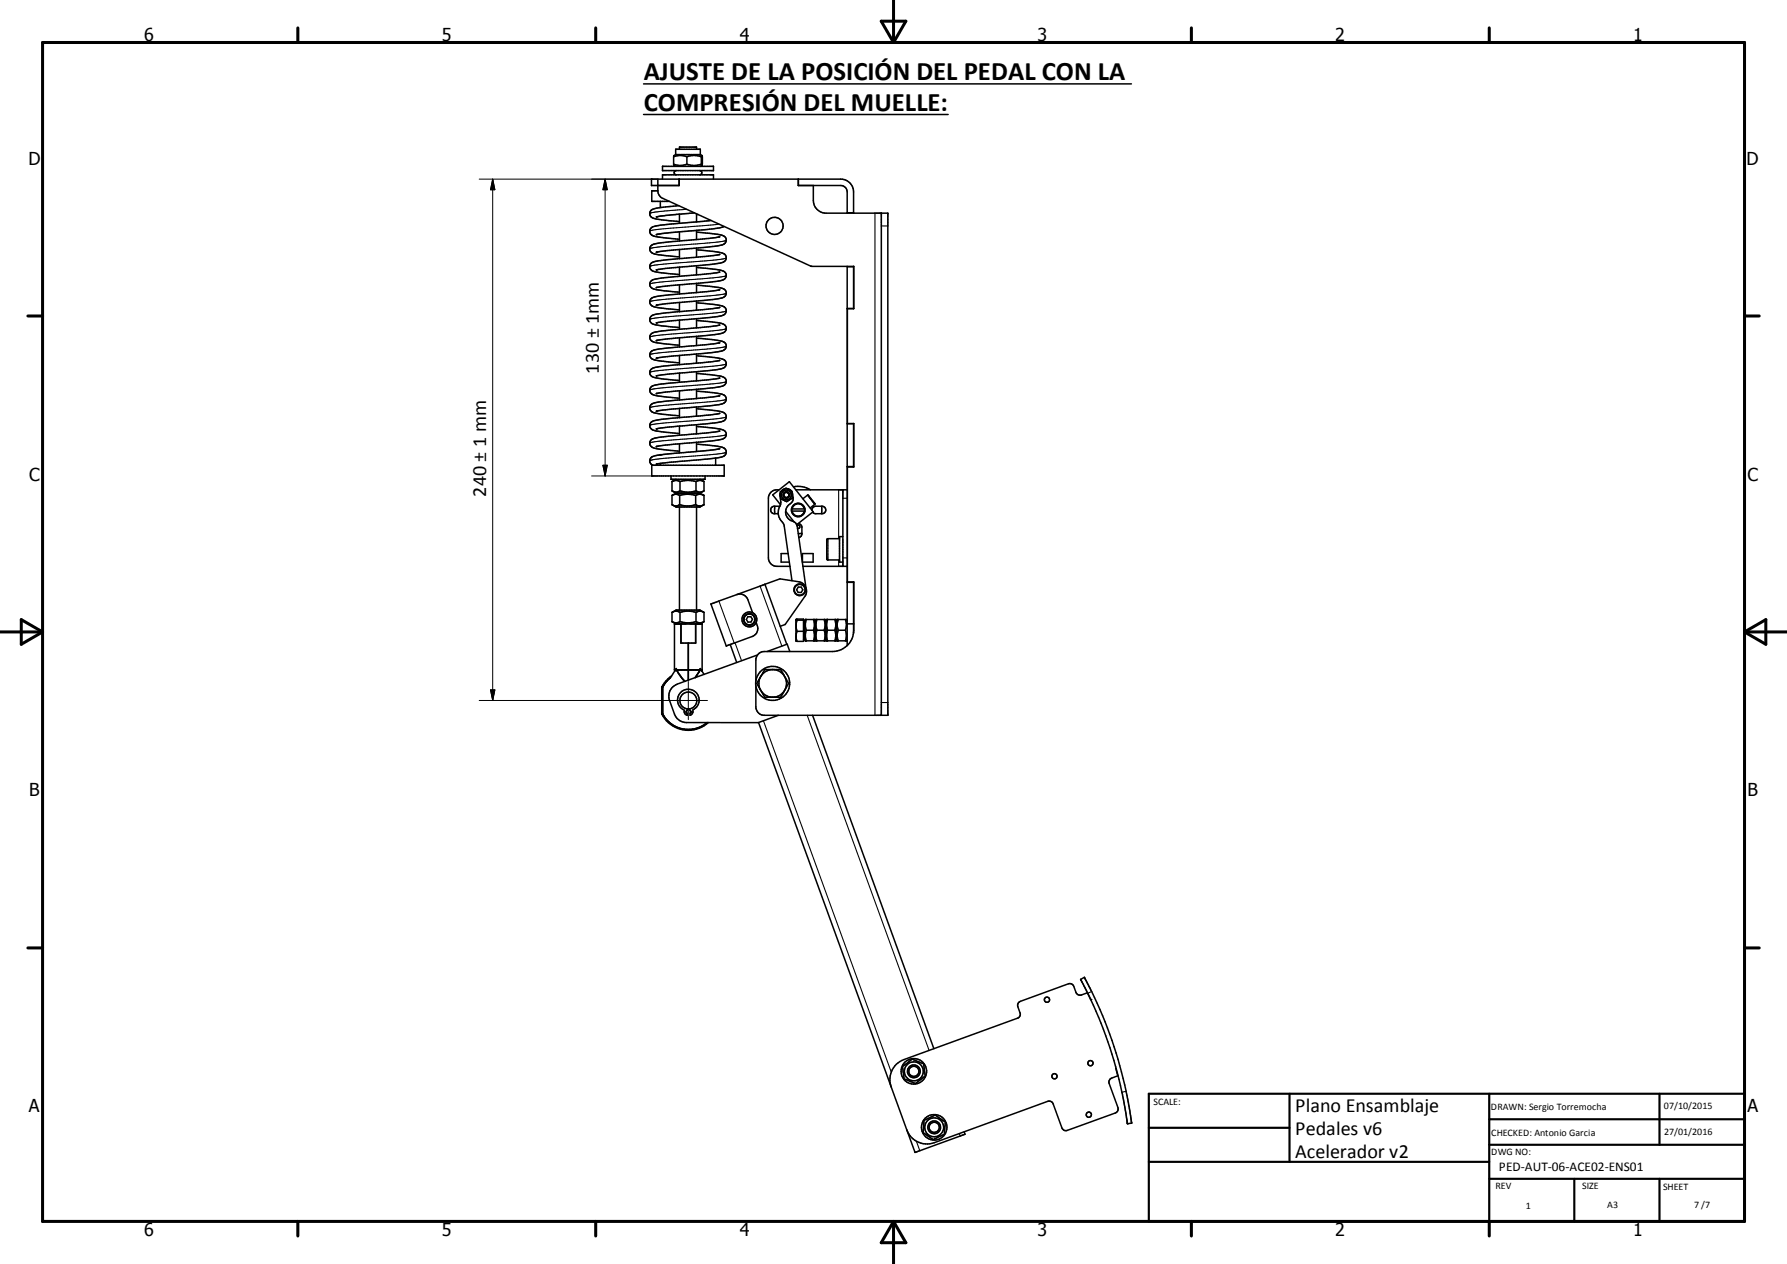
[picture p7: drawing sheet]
<svg xmlns="http://www.w3.org/2000/svg" width="420mm" height="297mm" viewBox="0 0 420 297" stroke-linecap="round" stroke-linejoin="round" font-family="sans-serif">
<g fill="none" stroke="#000" stroke-width=".36">
<path d="M151.3 19.7h114.6M151.3 26.9h71.6M155.7 39.1h12v1h-12zM158.3 36.8a4.1 4.1 0 0 1 3.2 0M158.3 38.6l.5 .5M158.3 38.6a4.2 4.2 0 0 0 3.2 0M158.3 36.8v1.8M158.4 36.6l-.1 .2M158.4 36.6h.1M158.8 36.3v-1.2h5.8v1.2M158.8 36.3h5.8M158.8 36.3l-.4 .3"/>
<path d="M159.7 35.1v-.5h4v.5M161.5 36.8a4.8 4.8 0 0 1 3.3 0M161.5 38.6a5 5 0 0 0 3.3 0M161.5 36.8v1.8M164.6 36.3l.4 .2M164.9 38.9h.1M165 36.5l.1 .3-.1 2M165 36.5l-.2 .3 .1 2.1M165 38.9l-.4 .2M165 38.8v.1M154.6 44.8l.3 .9 .9 .9 34.8 15.9 10.1 .1v9.9h-1.6M154.6 42.1v2.7"/>
<path d="M154.6 44.8h-1.4v2.5h4.1M155.2 47.3v1.5M155.7 42.1v-1h12v1M159 40.1a.5 .5 0 0 0-.5 .5 .5 .5 0 0 0 .5 .5M159.5 48.3l-5.5 .7a1.21 1.21 0 0 0-1.3 1.2 1.21 1.21 0 0 0 1.3 1.2l5.7 .7M159.6 42.1v1.5M159.7 42.1v1.5h-6.6v-1.5h44.5a2.99 2.99 0 0 1 3 3v5M159.7 50.3v2.2M159.7 54.5v2.1M159.7 58.6v2.2M163.2 50l-6.7 .6-2.2 .4M163.7 50.2v1.9"/>
<path d="M163.7 54.1v2.2M163.7 58.3v2.1M163.7 50.4h.4M163.7 54.5l5.2 .6a1.47 1.47 0 0 1 1.7 1.8l-.2 .3a13.7 13.7 0 0 1-5.7 1l-7.8 .7-2.6 .4M163.7 58.7l1.1 .1a14.5 14.5 0 0 1 5.6 1 1.23 1.23 0 0 1 .1 1.3 1.23 1.23 0 0 1-1.1 .7l-12.9 1.3-2.2 .3M164.5 40.1a.5 .5 0 0 1 .5 .5 .5 .5 0 0 1-.5 .5M167.1 51.8l-9.3 .8a12.7 12.7 0 0 0-4.7 1 1.26 1.26 0 0 0-.2 1.4 1.26 1.26 0 0 0 1.4 .6l5.4 .6M169.1 59.8h.1M169.1 55.7l-2.6 .3-7.8 .7a13.9 13.9 0 0 0-5.6 1 1.28 1.28 0 0 0-.1 1.5 1.28 1.28 0 0 0 1.3 .6l5.4 .6M169.2 59.8l-3.1 .4-7.4 .7a16.9 16.9 0 0 0-5.6 1 1.14 1.14 0 0 0 .5 1.9l6.1 .7M170.2 53.2a50.9 50.9 0 0 1-9.4 1.2l-6.5 .7M187.6 42.1v1.5h10a1.53 1.53 0 0 1 1.5 1.5v5"/>
<path d="M187.7 42.1v1.5M191.2 43.6v3.5a2.99 2.99 0 0 0 3 3h14.5v118h-29a1.98 1.98 0 0 1-2-2v-4.9M199.1 50h1.5M207.2 50.1v118M154.3 67.6h.1M154.3 75.9h.1M159.7 62.8v2.1M159.7 66.9v2.2M159.7 71.1v2.1M159.7 75.2v2.2M159.7 79.4v2.1M163.7 62.4v2.2"/>
<path d="M163.7 66.6v2.1M163.7 70.7v2.2M163.7 74.9v2.1M163.7 79v2.2M163.7 62.8l1.1 .1a14.4 14.4 0 0 1 5.6 1.1 1.28 1.28 0 0 1 .1 1.4 1.28 1.28 0 0 1-1.4 .6l-14.8 1.6M163.7 67l5.5 .6a1.31 1.31 0 0 1 1.2 .5 1.31 1.31 0 0 1 .1 1.4 7.7 7.7 0 0 1-4.3 1l-9.3 .8-2.6 .4M163.7 71.2l1.1 .1a17.6 17.6 0 0 1 5.5 .8 1.16 1.16 0 0 1 .3 1.3 1.16 1.16 0 0 1-1 .8l-15.3 1.7M163.7 75.3l1.1 .1a13.2 13.2 0 0 1 5.6 1 1.28 1.28 0 0 1 .1 1.5 1.28 1.28 0 0 1-1.4 .5l-11.8 1.2-3 .4M163.7 79.5a22.9 22.9 0 0 1 6.6 .9 1.26 1.26 0 0 1 .2 1.5 1.26 1.26 0 0 1-1.4 .7l-12.6 1.2-2.2 .4M169.1 76.4l-9.9 1a20.7 20.7 0 0 0-6 1 1.26 1.26 0 0 0-.3 1.5 1.26 1.26 0 0 0 1.4 .6l5.4 .6M169.1 68.1l-3 .4-7.4 .7a13.9 13.9 0 0 0-5.6 1 1.28 1.28 0 0 0-.1 1.4 1.28 1.28 0 0 0 1.3 .6l5.4 .6M169.2 72.2l-4.1 .6-6.4 .5a20 20 0 0 0-5.5 .9 1.12 1.12 0 0 0-.5 1.1 1.12 1.12 0 0 0 .9 .9l2.3 .4 3.8 .4"/>
<path d="M169.2 63.9l-2.2 .4-7.8 .7a20.7 20.7 0 0 0-6 .9 1.17 1.17 0 0 0-.4 1.4 1.17 1.17 0 0 0 1.2 .7l5.7 .7M199.1 62.6v89.1M199.1 62.7h1.5M199.2 72.5v27h1.5v10.2h-1.5v27h1.5v11.4a5 5 0 0 1-5 5h-16a1.98 1.98 0 0 0-2 2v4.9M200.6 62.6v9.9M154.3 88.3h.1M159.7 83.5v2.2M159.7 87.7v2.1M159.7 91.8v2.2M159.7 96v2.1M163.7 83.2v2.1M163.7 87.3v2.2"/>
<path d="M163.7 91.5v2.2M163.7 95.6v2.2M163.7 99.8v2.1M163.7 83.6l1.1 .1a17.6 17.6 0 0 1 5.5 .9 1.16 1.16 0 0 1 .3 1.2 1.16 1.16 0 0 1-1 .8l-15.3 1.7M163.7 87.8h1.1a14.5 14.5 0 0 1 5.6 1.1 1.28 1.28 0 0 1 .1 1.4 1.28 1.28 0 0 1-1.4 .6l-12.2 1.2-2.6 .4M163.7 91.9a22.9 22.9 0 0 1 6.6 1 1.2 1.2 0 0 1 .3 1.4 1.2 1.2 0 0 1-1.2 .7l-15.1 1.6M163.7 96l1.6 .2a12 12 0 0 1 5.1 1 1.16 1.16 0 0 1 .2 1.2 1.16 1.16 0 0 1-1 .7l-15.3 1.7M169.1 97.2l-8.3 .8a32.8 32.8 0 0 0-7.5 1 1.18 1.18 0 0 0-.5 1.4 1.18 1.18 0 0 0 1.2 .8l5.7 .7M169.1 93h.1M169.1 88.9l-3 .4-6.9 .6a16.7 16.7 0 0 0-6.1 1 1.28 1.28 0 0 0-.1 1.5 1.28 1.28 0 0 0 1.3 .6l5.4 .6M169.1 80.5v.1M169.2 93l-4.1 .5-6.9 .6a12.5 12.5 0 0 0-5.1 1 1.19 1.19 0 0 0-.2 1.3 1.19 1.19 0 0 0 1.1 .7l5.7 .6"/>
<path d="M169.2 84.7l-2.2 .3-8.3 .8a18.7 18.7 0 0 0-5.5 .9 1.11 1.11 0 0 0-.4 1.1 1.11 1.11 0 0 0 .8 .9l2.3 .4 3.8 .3M169.2 80.5l-3.6 .5-6.9 .6a13.9 13.9 0 0 0-5.6 1 1.27 1.27 0 0 0-.2 1.5 1.27 1.27 0 0 0 1.4 .6l5.4 .6M199.1 99.6h1.5M200.6 99.5v10.2M153.2 109.3h17v2.5h-17zM154.3 109v.1M155.2 108.9v.4M155.6 106.8l-.4 .1M157.7 111.8v.8h8v-.8M158 113.2v2.1M158 113.2a1.71 1.71 0 0 1 1.8 0M158 115.3a1.61 1.61 0 0 0 1.8 0"/>
<path d="M158 115.3l.9 .6M158.9 115.9h5.6M158.9 112.6l-.9 .6M158.9 115.9l-.9 .5M159.7 100.1v2.2M159.7 104.3v2.1M159.7 119.1v24.3M159.8 116.4a1.62 1.62 0 0 0-1.8 0v2.2a1.54 1.54 0 0 0 1.8 0M159.8 118.6a6.1 6.1 0 0 0 3.7 0M159.8 116.4a6.5 6.5 0 0 1 3.7 0M159.8 116.4v2.2M159.8 113.2v2.1"/>
<path d="M159.8 115.3a6.1 6.1 0 0 0 3.8 0M159.8 113.2a6.4 6.4 0 0 1 3.8 0M163.5 116.4v2.2M163.5 118.6a1.76 1.76 0 0 0 2 0M163.5 116.4a1.88 1.88 0 0 1 2 0M163.6 113.2v2.1M163.6 115.3a1.61 1.61 0 0 0 1.9 0M163.6 113.2a1.71 1.71 0 0 1 1.9 0M163.7 103.9v2.2M163.7 119.1v24.3M163.7 100.2l5.7 .7a1.21 1.21 0 0 1 1.3 1.2 1.21 1.21 0 0 1-1.3 1.2l-15.1 1.6M163.7 104.3l.6 .1a20.8 20.8 0 0 1 6 .9 1.21 1.21 0 0 1 .3 1.4 1.21 1.21 0 0 1-1.2 .7l-1.2 .2"/>
<path d="M164.5 112.6l1 .6M164.5 115.9l1 .5M165.5 113.2v2.1M165.5 116.4v2.2M165.5 115.3l-1 .6M165.5 118.6l-1 .5h-5.6l-.9-.5M168.2 107.6v1.7M168.2 107.6l-13.9 1.5M169.1 101.3h.1M169.2 105.4l-3.5 .5-8.8 .8a7 7 0 0 0-4 1 1.07 1.07 0 0 0 .6 1.6M169.2 105.4h.1M169.2 101.3l-3.6 .5-6.9 .6a13.9 13.9 0 0 0-5.6 1 1.28 1.28 0 0 0-.1 1.4 1.28 1.28 0 0 0 1.3 .6l5.4 .6"/>
<path d="M169.2 101.3h.1M182.1 119v1.7M183.1 115.1a2.07 2.07 0 0 0-2.5 2v14a2.02 2.02 0 0 0 2 2h3.1M183.3 119h-1.3a.88 .88 0 0 0-.9 .8 .88 .88 0 0 0 .9 .9h.9M183.4 115.8l-.1 .7 .2 1.9a3.6 3.6 0 0 0 .7 4.7l2 13.4M183.5 118.6l-1.9-2.3 3.9-3.1 5.6 7-3.8 3.1M183.6 115.5l-.2 .1 .1 .8a1.13 1.13 0 0 0 1 1.3 1.19 1.19 0 0 0 1.4-.4l.4-.3-.1-1.4M184.5 114.8l-.9 .7M184.6 114.8l-1 .7M184.9 114.8l.7 .2 .4 .3M184.9 114.8h-.4M184.9 114.8l1.3 .6v.2"/>
<path d="M186 119.6h3.2M186 119.6v.5M186 119.6a1.6 1.6 0 0 1 1.6-1.4 1.6 1.6 0 0 1 1.6 1.4M186.2 115.6a2.29 2.29 0 0 1-.3 2.6 2.32 2.32 0 0 0-1.2 2.4 2.32 2.32 0 0 0 1.9 2l.4 .3 .4 .8 2.1 14.5M186.2 119.6a1.47 1.47 0 0 1 1.4-1.2 1.47 1.47 0 0 1 1.5 1.2M186.5 114.4a5.3 5.3 0 0 1 4 .7M187 115.1h12.1M188.7 117.2l1.2-.9 1.6 2M189.2 119.6v.5M190.8 119.9l.2-.6 .5-.3h1.7a.88 .88 0 0 1 .9 .8 .88 .88 0 0 1-.9 .9h-1.7l-.5-.4M191.5 118.3h.1M191.5 118.3v.2l-1.1 .9"/>
<path d="M193.1 119v1.7M198.1 115.1v18M199.1 109.6h1.5M173.2 139.7l-6.1 2.2M173.2 139.7a2 2 0 0 1 2.6 1.2l1.1 3.1M179.8 137.3l-6.6 2.4M179.8 137.3l3.5-1.3 4.5 .7a2.28 2.28 0 0 1 1.4 3.4l-4.7 6.6-1.1 .5M179.8 137.3l5.1 14.1M184.6 120.1l2 2.5M185.3 130.1h-1.7v2h1.9M186 120.1h3.2M186 120.1a1.6 1.6 0 0 0 1.6 1.3 1.6 1.6 0 0 0 1.6-1.3"/>
<path d="M186.2 120.1a1.48 1.48 0 0 0 1.4 1.2 1.48 1.48 0 0 0 1.5-1.2M187.3 123.5a.4 .4 0 0 1 .7 .2 .4 .4 0 0 1-.6 .5M187.6 123.1l.5 .1 .4 .7v1.7l-.2 .4-.6 .3M187.6 138h.7l.4 .6-.4 .6h-.7l-.4-.6zM188.5 125.3l-.9 .1M188.6 130.1h2.5v2h-2.5zM188.7 133.1h10.4M197.3 126.6h-2.7l-.3 .2v4.6l.3 .2h2.7M198.1 126.1h-.8v6h.8M199.1 136.8h1.5M200.6 136.7v12.1M157.9 158.8l-1.3 1.2-1.1 1.4"/>
<path d="M158 143.9l.9-.5h5.6l1 .5M158 143.9a1.61 1.61 0 0 1 1.8 0M158 146.1a1.71 1.71 0 0 0 1.8 0M158 146.1l.9 .5M158 143.9v2.2M158.5 157.4v-10.8h6.5v10.8M158.5 157.4l.2 .2M158.7 157.6h.1M158.7 157.5v.1M159 157.1l-.2 .3h-.3M159 157.4h5.6M159 157.1v.3"/>
<path d="M159 157.4l.5 .8M159 157.1l-1.4 2.1-.8 .8-1 1.4M159.5 158.2l.5 .7M159.8 143.9a6.1 6.1 0 0 1 3.8 0M159.8 146.1a6.4 6.4 0 0 0 3.8 0M159.8 143.9v2.2M160 158.9l.5 .7M160.1 146.6v4.5h3.4v-4.5M160.5 159.6l.3 .4M160.8 160l.2 .1M161.8 151.1v8.7M163.6 143.9a1.61 1.61 0 0 1 1.9 0"/>
<path d="M163.6 146.1a1.71 1.71 0 0 0 1.9 0M163.6 143.9v2.2M164.6 157.1l.9 1.4M164.6 157.1v.3M164.6 157.4l-1.2 1.8M164.6 157.1l.2 .3M164.8 157.4h.2M164.8 157.4l.1 .2 .1-.2M165.5 146.1l-1 .5M165.5 143.9v2.2M167.1 141.9l3.6 9.9M167.1 141.9h.1"/>
<path d="M170.7 151.8h.1M171.6 151.4l1.6 4.3M171.6 151.4l-.9 .4M175.8 144.9h.7l.4 .6-.4 .7h-.7l-.4-.6zM177.7 146.3a2.17 2.17 0 0 1-.9 3.3l-5.2 1.8M178 153.9l-18.8 6.9a2.97 2.97 0 0 0-1.8 3.8l1.1 3.2a3.1 3.1 0 0 0 2.9 2h16.8l4.7-1.7M178.6 159.3l-.7 1.3 .7 1.2M178.6 159.3l-.2 1.3 .2 1.2M179 158.6l-.4 .7M179 158.6l.7-1.3h3.8l.7 1.3M179 158.6a3.3 3.3 0 0 1 5.2 0M180.3 153.1l4.7-1.7 .6 1.7"/>
<path d="M184.2 158.6l.4 .7M184.6 159.3l.3 1.3-.3 1.2M184.6 159.3l.8 1.3-.8 1.2M187.1 145.6v5l.2 .1M187.3 145.7l-.1-.2h1.7v5.2h-1.6M187.3 145.7l-.2 1.3 .2 1.3M187.3 148.3l-.2 1.2 .2 1.2M187.3 145.7h1.6M187.3 148.3h1.6M188.9 145.9h.2M188.9 150.3h.2M189.1 145.9l.2-.3h2.1l.2 .3"/>
<path d="M189.1 145.9v4.4l.2 .3h2.1l.2-.3M189.5 148.1h1.7M189.5 148.1l-.2 1 .2 1.5M189.5 145.6l-.2 .9 .2 1.6M191.2 148.1l.2 1-.2 1.5M191.2 145.6l.2 .9-.2 1.6M191.6 145.9l.2-.3h2.1l.2 .3M191.6 150.3l.2 .3h2.1l.2-.3M191.6 145.9v4.4M192 148.1h1.7M192 148.1a3.5 3.5 0 0 0 0 2.5M192 145.6a3.6 3.6 0 0 0 0 2.5"/>
<path d="M193.7 148.1a3.5 3.5 0 0 1 0 2.5M193.7 145.6a3.6 3.6 0 0 1 0 2.5M194.1 145.9l.2-.3h2.1l.2 .3M194.1 150.3l.2 .3h2.1l.2-.3M194.1 145.9v4.4M194.5 148.1h1.7M194.5 148.1l-.2 1 .2 1.5M194.5 145.6l-.2 .9 .2 1.6M196.2 145.6l.2 .9-.2 1.6M196.2 148.1l.2 1-.2 1.5M196.6 145.9v4.4M196.6 145.9l.2-.3h2.2l.1 .3"/>
<path d="M196.6 150.3l.2 .3h2.2l.1-.3M197 148.1l-.2 1 .2 1.5M197 145.6l-.2 .9 .2 1.6M197 148.1h1.7M198.7 145.6l.3 1.2-.3 1.3M198.7 148.1a3.5 3.5 0 0 1 0 2.5M199.1 146.6h1.6M155.5 161.4h.3M155.5 167.8h.3M155.5 161.4v6.4M155.5 167.8a7 7 0 0 0 11 2M155.8 161.4v6.4"/>
<path d="M155.8 167.8a6.8 6.8 0 0 0 10.4 2M162.1 166.6v.4l.3 .2-.2 .4v.5l.6-.5 .1-.8a2.55 2.55 0 0 0 .9-3.9 2.55 2.55 0 0 0-4.1 .1 2.55 2.55 0 0 0 1.1 3.9l.1 .7 .7 .5v-.5l-.3-.4 .2-.2v-.4h.6M178.3 169.8l31.2 85.6M178.6 161.8l1.1 2h3.8l.9-1.6M178.6 161.8a3.2 3.2 0 0 0 2.8 2 3.2 3.2 0 0 0 3-1.6M184.6 161.8l-.2 .4M191 168.1l28.5 78.3M254 230.2h.1M254 230.2l1 1.8a99.7 99.7 0 0 1 8.8 25l1.2 7M254.9 229.7l-.9 .5M254.9 229.7h.1M254.9 229.7l.3 .6a111.3 111.3 0 0 1 6.2 14.2 96.4 96.4 0 0 1 3.6 13.6l1 5.8-1 .1"/>
<path d="M256.4 234.9l-.8-1.6-1.6 .5-.7-.1-.3-.3-.8-2-.4-.2h-.7l-11.5 4.2-.4 .7 .6 2.1v.4l-.4 .6-26.9 9.8a5 5 0 0 0-3 6.4M209.5 255.4l3.6 10.1M212.1 250.6l1.7-1.3a.78 .78 0 0 1 1.3-.1l1.3 .5a.76 .76 0 0 1 .8 1l.3 2.1-2.3 1.8-2.7-1.1zM262.4 251.1l.3 1.7-1.6 .6-.4 .8 2.1 6.3-.1 .6-.5 .4-11.3 4.1h-.7l-.6-.6-2.2-5.8-.5-.4-.4-.1-26.9 9.8a5.1 5.1 0 0 1-6.5-3M213.1 265.5l2 5.3 11.7-4.3-.2-.6M217.2 263.3l1.9-1a.77 .77 0 0 1 1.3 .1l1.2 .8a.78 .78 0 0 1 .5 1.2l-.1 2.1-2 .9a.77 .77 0 0 1-1.3-.1l-1.7-1.2zM265 264h.1M266 263.8v.1"/>
<circle cx="182.1" cy="53.1" r="2.01"/>
<circle cx="184.8" cy="116.3" r=".75"/>
<circle cx="184.8" cy="116.3" r="1.15"/>
<circle cx="184.8" cy="116.3" r=".6"/>
<circle cx="188" cy="138.6" r="1.38"/>
<circle cx="176.1" cy="145.5" r="1.76"/>
<circle cx="176.1" cy="145.6" r="1.38"/>
<circle cx="161.8" cy="164.6" r="1.99"/>
<circle cx="181.6" cy="160.6" r="4"/>
<circle cx="246.1" cy="234.9" r=".61"/>
<circle cx="214.8" cy="251.7" r="1.19"/>
<circle cx="214.8" cy="251.7" r="1.51"/>
<circle cx="214.8" cy="251.7" r="3"/>
<circle cx="214.8" cy="251.7" r="2.22"/>
<circle cx="247.9" cy="252.9" r=".61"/>
<circle cx="256.3" cy="249.8" r=".61"/>
<circle cx="219.6" cy="264.9" r="1.5"/>
<circle cx="219.6" cy="264.9" r="1.19"/>
<circle cx="219.6" cy="264.9" r="2.22"/>
<circle cx="219.6" cy="264.9" r="3"/>
<circle cx="255.9" cy="261.9" r=".6"/>
</g>
<g fill="none" stroke="#000" stroke-width=".25">
<path d="M152.7 50.2h.1M161.4 49.2l-6.4 .5-2.3 .5M169 52.7l-8.7 .7a30.3 30.3 0 0 0-7.6 .9M170.7 56.4l-2.6 .5-12.7 1.1-1.8 .2-.9 .3M170.7 56.4h.1M205.7 50.1v118M207.2 53.1h1.5M152.7 62.6h.1M152.7 70.9h.1M170.7 64.8l-2.9 .5-12.7 1-1.7 .2-.7 .3M170.7 68.9l-3.6 .6-12.6 1-1.8 .4M170.7 73.1l-3.3 .5-12.3 1-1.8 .3-.6 .2"/>
<path d="M170.7 77.2l-1.7 .4-13.6 1.1-1.8 .2-.9 .4M170.7 60.6h.1M170.7 64.7h.1M170.7 68.9h.1M170.7 73v.1M170.7 64.7v.1M170.7 60.6l-3.3 .6-12.7 1-2 .4M152.7 83.4h.1M152.7 95.8h.1M170.7 85.5l-2.9 .5-12.7 1-1.7 .3-.7 .3M170.7 89.7l-2.6 .4-12.7 1.1-1.8 .2-.9 .3M170.7 81.4l-2.3 .4-13.7 1.1-2 .5"/>
<path d="M170.7 97.9l-1.7 .5-13.6 1.1-2 .2-.7 .3M170.7 81.3v.1M170.7 85.5h.1M170.7 89.6v.1M170.7 93.8h.1M170.7 93.8l-.5 .2-2.8 .4-12.7 1-2 .4M170.7 89.7h.1M170.7 81.4h.1M152.7 104.1h.1M170.7 102.1l-2.3 .5-13.9 1.1-1.8 .4M170.7 106.3l-1 .3-2.3 .2-12.3 1-2.4 .5M170.7 102.1h.1"/>
<path d="M170.7 106.2v.1M189.8 116.4l1.7 2.1M191.5 118.5h.1M197.1 115.1v11.5M198.1 117.1h1M178.7 137.7l5.1 14.1M194.6 126.6v5M197.1 131.6v1.5M198.1 131.1h1M169 141.2l3.6 9.9M172.8 151l1.5 4.3M179.4 169.3l30.1 82.6"/>
<path d="M189.7 168.1l28.7 78.7M207.2 165.1h1.5M256.6 233l-.9 .4M264.7 256.4l-1 .3M215.4 268.2l.8 2.2M225.5 266.4l.2 .5"/>
<circle cx="184.8" cy="116.3" r=".65"/>
<circle cx="188" cy="138.6" r="1.22"/>
<circle cx="176.1" cy="145.5" r="1.22"/>
</g>
<g fill="#000">
<circle cx="154.3" cy="51" r=".18"/>
<circle cx="154.3" cy="55.1" r=".18"/>
<circle cx="154.3" cy="59.3" r=".18"/>
<circle cx="154.3" cy="71.7" r=".18"/>
<circle cx="154.3" cy="63.4" r=".18"/>
<circle cx="154.3" cy="75.9" r=".18"/>
<circle cx="154.3" cy="84.2" r=".18"/>
<circle cx="154.3" cy="92.5" r=".18"/>
<circle cx="154.3" cy="96.6" r=".18"/>
<circle cx="154.3" cy="80" r=".18"/>
<circle cx="154.3" cy="100.8" r=".18"/>
<circle cx="154.3" cy="104.9" r=".18"/>
<circle cx="154.3" cy="109.1" r=".18"/>
<circle cx="187.1" cy="145.6" r=".18"/>
<circle cx="189.3" cy="145.6" r=".18"/>
<circle cx="189.3" cy="150.6" r=".18"/>
<circle cx="191.4" cy="145.6" r=".18"/>
<circle cx="191.4" cy="150.6" r=".18"/>
<circle cx="194.3" cy="145.6" r=".18"/>
<circle cx="194.3" cy="150.6" r=".18"/>
<circle cx="196.4" cy="145.6" r=".18"/>
<circle cx="196.4" cy="150.6" r=".18"/>
<circle cx="196.8" cy="145.6" r=".18"/>
<circle cx="196.8" cy="150.6" r=".18"/>
<circle cx="256.4" cy="234.9" r=".18"/>
<circle cx="265" cy="264" r=".18"/>
</g>
<g fill="none" stroke="#000" stroke-width=".71">
<path d="M10 10h400v277h-400zM70 6.6v3.4M140 6.6v3.4M207.1 5h5.8l-2.9 5zM210 0v10M280 6.6v3.4M350 6.6v3.4M6.6 74.2h3.4M410 74.2h3.5M0 148.5h10M5 145.6l5 2.9-5 2.9zM410 148.5h10.1"/>
<path d="M410 148.5l5.1-2.9v5.8zM6.6 222.7h3.4M410 222.7h3.5M70 287v3.4M140 287v3.4M210 287v10M210 287l2.9 5h-5.8zM280 287v3.4M350 287v3.4"/>
</g>
<path d="M270 257h140v30h-140zM303.1 257v16M350 257v30M390.1 257v12M270 265h33.1M270 273h80M350 277h60M350 269h60M350 263h60M370 277v10M390.1 277v10" fill="none" stroke="#000" stroke-width=".51"/>
<path d="M112.6 42.1h40.5M115.8 42.1v122.5M115.8 42.1l.5 2.5h-1zM142.2 42.1l.5 2.5h-1zM142.2 42.1v69.7M139 111.8h14.2M141.7 109.3h1l-.5 2.5zM112.6 164.6h53.7M115.3 162.1h1l-.5 2.5zM161.8 160.1v9" fill="none" stroke="#000" stroke-width=".24"/>
<path d="M115.8 42.1l.5 2.5h-1zM142.2 42.1l.5 2.5h-1zM141.7 109.3h1l-.5 2.5zM115.3 162.1h1l-.5 2.5z" fill="#000" stroke="#000" stroke-width=".24"/>
<g font-size="6.3">
<text x="151.3" y="18.8">AJUSTE DE LA POSICIÓN DEL PEDAL CON LA</text>
<text x="151.3" y="26">COMPRESIÓN DEL MUELLE:</text>
</g>
<g font-size="4.7">
<text x="140.7" y="87.8" transform="rotate(-90 140.7 87.8)">130 ± 1mm</text>
<text x="114.3" y="116.7" transform="rotate(-90 114.3 116.7)">240 ± 1 mm</text>
<text x="304.5" y="261.2">Plano Ensamblaje</text>
<text x="304.5" y="266.6">Pedales v6</text>
<text x="304.5" y="272">Acelerador v2</text>
</g>
<g font-size="4.2">
<text x="33.9" y="9.6">6</text>
<text x="103.9" y="9.6">5</text>
<text x="173.9" y="9.6">4</text>
<text x="243.8" y="9.6">3</text>
<text x="313.9" y="9.6">2</text>
<text x="383.9" y="9.6">1</text>
<text x="6.7" y="38.7">D</text>
<text x="410.5" y="38.7">D</text>
<text x="6.9" y="112.9">C</text>
<text x="410.7" y="112.9">C</text>
<text x="6.9" y="187.1">B</text>
<text x="410.7" y="187.1">B</text>
<text x="6.8" y="261.4">A</text>
<text x="410.7" y="261.4">A</text>
<text x="33.9" y="290.4">6</text>
<text x="103.9" y="290.4">5</text>
<text x="173.9" y="290.4">4</text>
<text x="243.8" y="290.4">3</text>
<text x="313.9" y="290.4">2</text>
<text x="383.9" y="290.4">1</text>
</g>
<text font-size="3.1" x="352.3" y="275.3">PED-AUT-06-ACE02-ENS01</text>
<g font-size="2.4">
<text x="271.1" y="259.7">SCALE:</text>
<text x="350.4" y="260.8">DRAWN: Sergio Torremocha</text>
<text x="391.1" y="260.6">07/10/2015</text>
<text x="350.5" y="267">CHECKED: Antonio Garcia</text>
<text x="391.2" y="266.7">27/01/2016</text>
<text x="350.5" y="271.4">DWG NO:</text>
<text x="351.5" y="279.3">REV</text>
<text x="371.9" y="279.4">SIZE</text>
<text x="390.9" y="279.6">SHEET</text>
<text x="358.6" y="284.1">1</text>
<text x="377.8" y="283.9">A3</text>
<text x="398.2" y="283.8">7 /7</text>
</g>
</svg>
